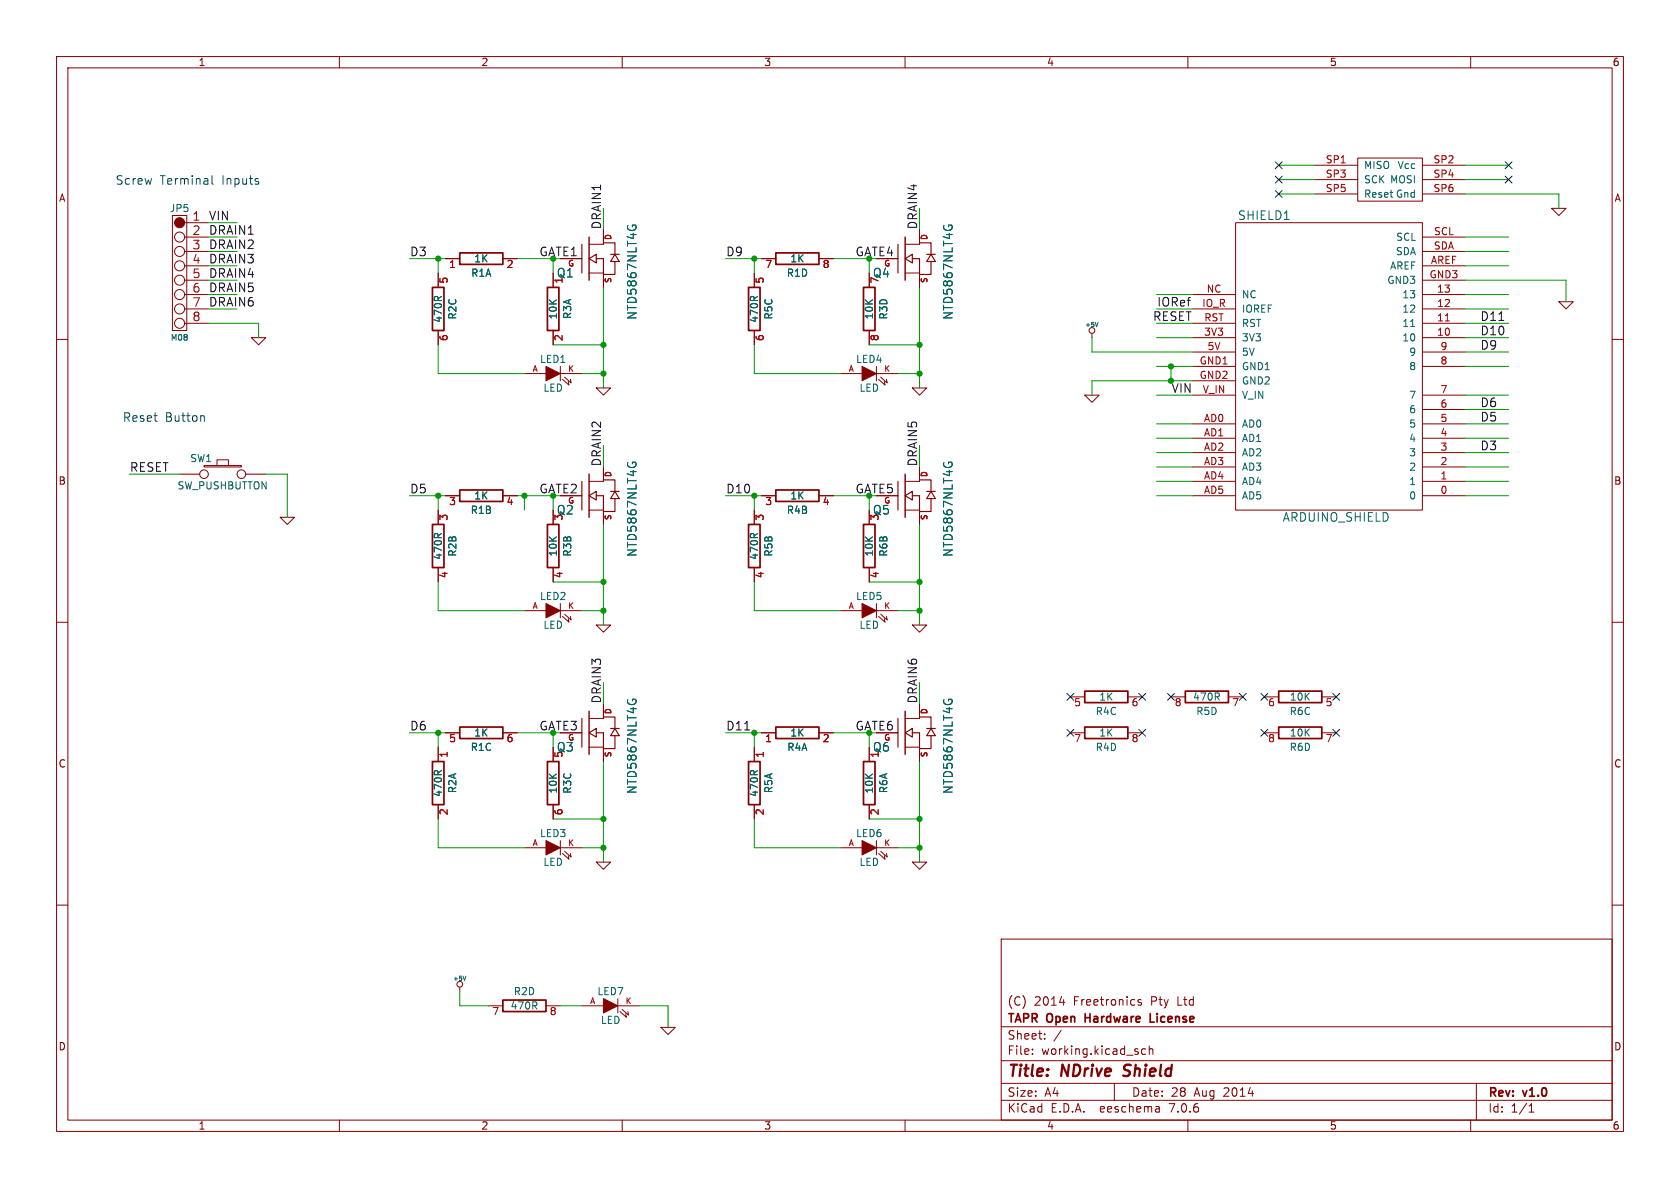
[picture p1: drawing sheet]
<svg xmlns="http://www.w3.org/2000/svg" width="297mm" height="210mm" viewBox="0 0 297 210" stroke-linecap="round" stroke-linejoin="round" font-family="sans-serif">
<g fill="none" stroke="#840000" stroke-width=".18">
<path d="M10 10h277v190h-277zM12 12h273v186h-273zM60 10v2M110 10v2M160 10v2M210 10v2M260 10v2M30.5 38.1h2.5v20.3h-2.5zM32.6 39.4h4.2M218.4 39.4h33.1v50.8h-33.1zM232.4 29.2h7.6M232.4 31.8h7.6"/>
<path d="M232.4 34.3h7.6M240 27.9h11.5v7.7h-11.5zM251.5 29.2h7.6M251.5 31.8h7.6M251.5 34.3h7.6M274.3 36.8h2.6l-1.3 1.3zM10 60h2M32.6 57.2h4.2M32.6 54.6h4.2M32.6 52.1h4.2M32.6 47h4.2M32.6 49.5h4.2"/>
<path d="M32.6 41.9h4.2M32.6 44.5h4.2M44.4 59.7h2.6l-1.3 1.3zM77.5 48.3v2.5M77.5 58.4v2.6M78.7 45.7h2.6M88.9 45.7h2.5M97.8 48.3v2.5M97.8 58.4v2.6M99.1 45.7h3.8M104.1 48.3h2.6v2.5M106.7 40.6v2.6h-2.6"/>
<path d="M133.3 48.3v2.5M133.3 58.4v2.6M134.6 45.7h2.6M144.8 45.7h2.5M153.7 48.3v2.5M153.7 58.4v2.6M154.9 45.7h3.8M160 48.3h2.6v2.5M162.6 40.6v2.6h-2.6M193 58.9v.8M210.8 59.7h7.6M210.8 57.2h7.6"/>
<path d="M210.8 54.6h7.6M210.8 52.1h7.6M251.5 59.7h7.6M251.5 57.2h7.6M251.5 54.6h7.6M251.5 52.1h7.6M251.5 47h7.6M251.5 49.5h7.6M251.5 41.9h7.6M251.5 44.5h7.6M275.6 53.3h2.5l-1.2 1.3zM285 60h2"/>
<path d="M92.7 66h3.8M99.1 64.8v2.5M99.1 66h3.8M99.4 67.1l1.2 1-.1-.7M99.8 66.7l1.2 1-.2-.6M105.4 68.6h2.5l-1.2 1.3zM148.6 66h3.8M154.9 64.8v2.5M154.9 66h3.8M155.3 67.1l1.2 1-.2-.7M155.7 66.7l1.1 1-.1-.6M161.3 68.6h2.5l-1.2 1.3z"/>
<path d="M191.8 69.9h2.5l-1.3 1.2zM210.8 77.5h7.6M210.8 74.9h7.6M210.8 62.2h7.6M210.8 69.9h7.6M210.8 64.8h7.6M210.8 67.3h7.6M251.5 77.5h7.6M251.5 74.9h7.6M251.5 62.2h7.6M251.5 72.4h7.6M251.5 69.9h7.6"/>
<path d="M251.5 64.8h7.6M31.7 83.8h3.6M36.1 82.3h6.6v.3h-6.6zM38.4 82.3v-1h2v1M43.4 83.8h3.6M49.5 91.4h2.6l-1.3 1.3zM77.5 90.2v2.5M78.7 87.6h2.6M88.9 87.6h2.5M97.8 90.2v2.5M99.1 87.6h3.8M104.1 90.2h2.6v2.5"/>
<path d="M106.7 82.6v2.5h-2.6M133.3 90.2v2.5M134.6 87.6h2.6M144.8 87.6h2.5M153.7 90.2v2.5M154.9 87.6h3.8M160 90.2h2.6v2.5M162.6 82.6v2.5h-2.6M210.8 87.6h7.6M210.8 85.1h7.6M210.8 82.6h7.6M210.8 80h7.6"/>
<path d="M251.5 87.6h7.6M251.5 85.1h7.6M251.5 82.6h7.6M251.5 80h7.6M10 110h2M77.5 100.3v2.6M92.7 108h3.8M97.8 100.3v2.6M99.1 106.7v2.5M99.1 108h3.8M99.4 109l1.2 1-.1-.7M99.8 108.6l1.2 1-.2-.6"/>
<path d="M105.4 110.5h2.5l-1.2 1.3zM133.3 100.3v2.6M148.6 108h3.8M153.7 100.3v2.6M154.9 106.7v2.5M154.9 108h3.8M155.3 109l1.2 1-.2-.7M155.7 108.6l1.1 1-.1-.6M161.3 110.5h2.5l-1.2 1.3zM285 110h2M77.5 132.1v2.5M78.7 129.5h2.6"/>
<path d="M88.9 129.5h2.5M97.8 132.1v2.5M99.1 129.5h3.8M104.1 132.1h2.6v2.5M106.7 124.5v2.5h-2.6M133.3 132.1v2.5M134.6 129.5h2.6M144.8 129.5h2.5M153.7 132.1v2.5M154.9 129.5h3.8M160 132.1h2.6v2.5M162.6 124.5v2.5h-2.6"/>
<path d="M189.2 129.5h2.6M189.2 123.2h2.6M199.4 129.5h2.5M199.4 123.2h2.5M207 123.2h2.5M217.2 123.2h2.5M223.5 129.5h2.6M223.5 123.2h2.6M233.7 129.5h2.5M233.7 123.2h2.5M10 160h2M77.5 142.2v2.6"/>
<path d="M92.7 149.9h3.8M97.8 142.2v2.6M99.1 148.6v2.5M99.1 149.9h3.8M99.4 150.9l1.2 1-.1-.6M99.8 150.5l1.2 1-.2-.6M105.4 152.4h2.5l-1.2 1.3zM133.3 142.2v2.6M148.6 149.9h3.8M153.7 142.2v2.6M154.9 149.9h3.8M154.9 148.6v2.5"/>
<path d="M155.3 150.9l1.2 1-.2-.6M155.7 150.5l1.1 1-.1-.6M161.3 152.4h2.5l-1.2 1.3zM285 160h2M81.3 174.5v.8M86.4 177.8h2.5M96.5 177.8h2.6M102.9 177.8h3.8M109.2 176.5v2.6M109.2 177.8h3.8M109.6 178.8l1.1 1-.1-.6M110 178.4l1.1 1.1-.1-.7"/>
<path d="M177 166h108v32h-108zM187.3 177.2h.9M201.7 176.8l-.3-.1-.2 .2v.2l.5 .2v.3h-.5M60 198v2M110 198v2M116.8 181.6h2.6l-1.3 1.3zM160 198v2M177 194.5h108M177 191.5h108M177 187.5h108M177 181.5h108M182.5 186.3v.1"/>
<path d="M182.5 185.5v.1M184.7 183.6v.1M184.7 182.8v.1M187.6 182.1l-1.3 2M197 191.5v3M202.5 185.5l-.4-.1-.3 .3v.4l.2 .2h.5M203.2 185.5l.2-.1 .3 .1 .1 .9M203.2 184.9v1.5M204.9 195.7l.1 .9M205 196.5l-.2 .1M205 196h-.2M210 198v2"/>
<path d="M260 198v2M261 191.5v6.5M270.3 196.6h.9M270.3 195.5l.4-.4v1.5"/>
<circle cx="31.7" cy="41.9" r=".89"/>
<circle cx="31.7" cy="44.4" r=".89"/>
<circle cx="31.7" cy="52.1" r=".89"/>
<circle cx="31.7" cy="57.1" r=".89"/>
<circle cx="31.7" cy="54.6" r=".89"/>
<circle cx="31.7" cy="47" r=".89"/>
<circle cx="31.7" cy="49.5" r=".89"/>
<circle cx="193" cy="58.4" r=".51"/>
<circle cx="36.1" cy="83.8" r=".76"/>
<circle cx="42.7" cy="83.8" r=".76"/>
<circle cx="81.3" cy="174" r=".51"/>
</g>
<path d="M198.6 190.1l.2 .1M198.9 188.4l-.2 .4 .1 .2" fill="none" stroke="#840000" stroke-width=".4"/>
<g fill="none" stroke="#840000" stroke-width=".3">
<path d="M76.5 50.8h2v7.6h-2zM81.3 44.7h7.6v2h-7.6zM96.8 50.8h2v7.6h-2zM132.3 50.8h2.1v7.6h-2.1zM137.2 44.7h7.6v2h-7.6zM152.7 50.8h2v7.6h-2zM76.5 92.7h2v7.6h-2zM81.3 86.6h7.6v2h-7.6zM96.8 92.7h2v7.6h-2zM132.3 92.7h2.1v7.6h-2.1zM137.2 86.6h7.6v2h-7.6zM152.7 92.7h2v7.6h-2z"/>
<path d="M76.5 134.6h2v7.6h-2zM81.3 128.5h7.6v2.1h-7.6zM96.8 134.6h2v7.6h-2zM132.3 134.6h2.1v7.6h-2.1zM137.2 128.5h7.6v2.1h-7.6zM152.7 134.6h2v7.6h-2zM191.8 122.2h7.6v2h-7.6zM191.8 128.5h7.6v2.1h-7.6zM209.5 122.2h7.7v2h-7.7zM226.1 122.2h7.6v2h-7.6zM226.1 128.5h7.6v2.1h-7.6zM88.9 176.8h7.6v2h-7.6z"/>
<path d="M191.8 179.2v1.5M191.8 179.9h.9M203.3 179.2v1.5h.8"/>
</g>
<g fill="none" stroke="#840000" stroke-width=".2">
<path d="M102.9 43.2v5.1M104.1 45.7l1.3-.7v1.5zM105.4 45.7h1.3v2.6M106.7 42.9h2v2.1M107.9 45h1.6M108.7 46.2v2.3h-2M108.7 45l.8 1.2h-1.6zM158.7 43.2v5.1M160 45.7l1.3-.7v1.5zM161.3 45.7h1.3v2.6M162.6 42.9h2v2.1M163.8 45h1.6"/>
<path d="M164.6 46.2v2.3h-2M164.6 45l.8 1.2h-1.6zM102.9 85.1v5.1M104.1 87.6l1.3-.7v1.5zM105.4 87.6h1.3v2.6M106.7 84.8h2v2.1M107.9 86.9h1.6M108.7 88.1v2.3h-2M108.7 86.9l.8 1.2h-1.6zM158.7 85.1v5.1M160 87.6l1.3-.7v1.5zM161.3 87.6h1.3v2.6"/>
<path d="M162.6 84.8h2v2.1M163.8 86.9h1.6M164.6 88.1v2.3h-2M164.6 86.9l.8 1.2h-1.6zM102.9 127v5.1M104.1 129.5l1.3-.7v1.5zM105.4 129.5h1.3v2.6M106.7 126.7h2v2.1M107.9 128.8h1.6M108.7 130v2.3h-2M108.7 128.8l.8 1.2h-1.6zM158.7 127v5.1"/>
<path d="M160 129.5l1.3-.7v1.5zM161.3 129.5h1.3v2.6M162.6 126.7h2v2.1M163.8 128.8h1.6M164.6 130v2.3h-2M164.6 128.8l.8 1.2h-1.6z"/>
</g>
<path d="M104.1 41.9v7.6M160 41.9v7.6M104.1 83.8v7.6M160 83.8v7.6M104.1 125.7v7.7M160 125.7v7.7" fill="none" stroke="#840000" stroke-width=".25"/>
<g fill="none" stroke="#006464" stroke-width=".18">
<path d="M111 39.9l-.1 .3M166.9 39.9l-.1 .3M111.8 40.1v-.3h.5l.2 .4M167.7 40.1v-.3h.5l.1 .4M194.1 57l-.2 .7M249.4 57.7h.7M111 81.8l-.1 .3M111.8 82v-.3h.5l.2 .4M166.9 81.8l-.1 .3M167.7 82v-.3h.5l.1 .4M111 123.7l-.1 .3M111.8 123.9v-.3h.5l.2 .4"/>
<path d="M166.9 123.7l-.1 .3M167.7 123.9v-.3h.5l.1 .4M82.4 172.6l-.3 .7"/>
</g>
<g fill="#840000" stroke="#840000" stroke-width=".18">
<path d="M106.7 176.5l2.5 1.3-2.5 1.3z"/>
<path d="M96.5 148.6l2.6 1.3-2.6 1.2z"/>
<path d="M152.4 148.6l2.5 1.3-2.5 1.2z"/>
<path d="M96.5 64.8l2.6 1.2-2.6 1.3z"/>
<path d="M152.4 106.7l2.5 1.3-2.5 1.2z"/>
<path d="M96.5 106.7l2.6 1.3-2.6 1.2z"/>
<path d="M152.4 64.8l2.5 1.2-2.5 1.3z"/>
<circle cx="31.7" cy="39.4" r=".89"/>
</g>
<path d="M255.5 56.7h.7" fill="none" stroke="#a90000" stroke-width=".18"/>
<path d="M265 56.6h.9M131.6 129h.9" fill="none" stroke="#0f0f0f" stroke-width=".18"/>
<path d="M37.5 31.1v1.3l.2 .2M45.7 32.1v.4M35.7 73.5h.2l.2 .2v.8" fill="none" stroke="#0000c2" stroke-width=".18"/>
<g fill="none" stroke="#009600" stroke-width=".18">
<path d="M36.8 39.4h5.1M106.7 36.8v3.8M162.6 36.8v3.8M226.1 31.8h6.3M226.1 34.3h6.3M226.1 29.2h6.3M259.1 31.8h7.6M259.1 34.3h16.5v2.5M259.1 29.2h7.6M36.8 52.1h5.1M36.8 49.5h5.1M36.8 57.2h8.9v2.5"/>
<path d="M36.8 54.6h5.1M36.8 47h5.1M36.8 41.9h5.1M36.8 44.5h5.1M72.4 45.7h6.3M77.5 45.7v2.6M91.4 45.7h6.4v2.6M106.7 50.8v17.8M128.3 45.7h6.3M133.3 45.7v2.6M147.3 45.7h6.4v2.6M162.6 50.8v17.8"/>
<path d="M193 59.7v2.5h17.8M204.5 52.1h6.3M204.5 59.7h6.3M204.5 57.2h6.3M204.5 54.6h6.3M259.1 52.1h7.6M259.1 49.5h17.8v3.8M259.1 59.7h7.6M259.1 57.2h7.6M259.1 54.6h7.6M259.1 47h7.6M259.1 41.9h7.6"/>
<path d="M259.1 44.5h7.6M77.5 61v5h15.2M97.8 61h8.9M102.9 66h3.8M106.7 78.7v3.9M133.3 61v5h15.3M153.7 61h8.9M158.7 66h3.9M162.6 78.7v3.9M204.5 64.8h6.3M204.5 74.9h6.3M204.5 77.5h6.3"/>
<path d="M204.5 69.9h6.3M207 64.8v2.5M210.8 67.3h-17.8v2.6M259.1 64.8h7.6M259.1 62.2h7.6M259.1 72.4h7.6M259.1 74.9h7.6M259.1 77.5h7.6M259.1 69.9h7.6M22.9 83.8h8.8M47 83.8h3.8v7.6M72.4 87.6h6.3"/>
<path d="M77.5 87.6v2.6M91.4 87.6h6.4v2.6M92.7 87.6v2.6M106.7 92.7v17.8M128.3 87.6h6.3M133.3 87.6v2.6M147.3 87.6h6.4v2.6M162.6 92.7v17.8M204.5 87.6h6.3M204.5 80h6.3M204.5 82.6h6.3M204.5 85.1h6.3"/>
<path d="M259.1 87.6h7.6M259.1 80h7.6M259.1 82.6h7.6M259.1 85.1h7.6M77.5 102.9v5.1h15.2M97.8 102.9h8.9M102.9 108h3.8M133.3 102.9v5.1h15.3M153.7 102.9h8.9M158.7 108h3.9M72.4 129.5h6.3M77.5 129.5v2.6"/>
<path d="M91.4 129.5h6.4v2.6M106.7 120.7v3.8M106.7 134.6v17.8M128.3 129.5h6.3M133.3 129.5v2.6M147.3 129.5h6.4v2.6M162.6 120.7v3.8M162.6 134.6v17.8M77.5 144.8v5.1h15.2M97.8 144.8h8.9M102.9 149.9h3.8M133.3 144.8v5.1h15.3"/>
<path d="M153.7 144.8h8.9M158.7 149.9h3.9M81.3 175.3v2.5h5.1M99.1 177.8h3.8M113 177.8h5.1v3.8"/>
</g>
<g fill="none" stroke="#000084" stroke-width=".18">
<path d="M225.5 31.1l1.2 1.3M225.5 28.6l1.2 1.2M225.5 33.7l1.2 1.2M226.7 31.1l-1.2 1.3M226.7 28.6l-1.2 1.2M226.7 33.7l-1.2 1.2M266.1 28.6l1.2 1.2M266.1 31.1l1.2 1.3M267.3 28.6l-1.2 1.2M267.3 31.1l-1.2 1.3M188.6 122.6l1.2 1.2M188.6 128.9l1.2 1.2"/>
<path d="M189.8 122.6l-1.2 1.2M189.8 128.9l-1.2 1.2M201.3 128.9l1.2 1.2M201.3 122.6l1.2 1.2M202.5 128.9l-1.2 1.2M202.5 122.6l-1.2 1.2M206.4 122.6l1.2 1.2M207.6 122.6l-1.2 1.2M219.1 122.6l1.2 1.2M220.3 122.6l-1.2 1.2M222.9 122.6l1.2 1.2M222.9 128.9l1.2 1.2"/>
<path d="M224.1 122.6l-1.2 1.2M224.1 128.9l-1.2 1.2M235.6 128.9l1.2 1.2M235.6 122.6l1.2 1.2M236.8 128.9l-1.2 1.2M236.8 122.6l-1.2 1.2"/>
</g>
<g fill="#009600" stroke="#009600" stroke-width=".18">
<circle cx="133.3" cy="129.5" r=".46"/>
<circle cx="162.6" cy="149.9" r=".46"/>
<circle cx="162.6" cy="144.8" r=".46"/>
<circle cx="162.6" cy="102.9" r=".46"/>
<circle cx="162.6" cy="108" r=".46"/>
<circle cx="133.3" cy="45.7" r=".46"/>
<circle cx="133.3" cy="87.6" r=".46"/>
<circle cx="162.6" cy="61" r=".46"/>
<circle cx="207" cy="67.3" r=".46"/>
<circle cx="207" cy="64.8" r=".46"/>
<circle cx="162.6" cy="66" r=".46"/>
<circle cx="106.7" cy="108" r=".46"/>
<circle cx="106.7" cy="102.9" r=".46"/>
<circle cx="92.7" cy="87.6" r=".46"/>
<circle cx="106.7" cy="66" r=".46"/>
<circle cx="106.7" cy="61" r=".46"/>
<circle cx="77.5" cy="87.6" r=".46"/>
<circle cx="77.5" cy="45.7" r=".46"/>
<circle cx="106.7" cy="149.9" r=".46"/>
<circle cx="77.5" cy="129.5" r=".46"/>
<circle cx="106.7" cy="144.8" r=".46"/>
</g>
<g font-size="2.8" fill="#840000">
<text x="178" y="190.9">Title:</text>
<text x="187.7" y="190.9">NDrive</text>
<text x="199.5" y="190.9">Shield</text>
</g>
<g font-size="2.1" fill="#0000c2">
<text x="20.3" y="32.8">Screw</text>
<text x="28.2" y="32.8">Terminal</text>
<text x="39.3" y="32.8">Inputs</text>
<text x="21.6" y="74.7">Reset</text>
<text x="29.1" y="74.7">Button</text>
</g>
<g font-size="2.1" fill="#a90000">
<text x="33.9" y="39.1">1</text>
<text x="33.9" y="41.7">2</text>
<text x="33.9" y="44.2">3</text>
<text x="33.9" y="46.7">4</text>
<text x="33.9" y="49.3">5</text>
<text x="33.9" y="51.8">6</text>
<text x="33.9" y="54.4">7</text>
<text x="33.9" y="56.9">8</text>
</g>
<g font-size="2.1" fill="#0f0f0f">
<text x="36.8" y="39.1">VIN</text>
<text x="36.8" y="41.6">DRAIN1</text>
<text x="106.4" y="40.6" transform="rotate(-90 106.4 40.6)">DRAIN1</text>
<text x="162.2" y="40.6" transform="rotate(-90 162.2 40.6)">DRAIN4</text>
<text x="36.8" y="46.7">DRAIN3</text>
<text x="36.8" y="44.1">DRAIN2</text>
<text x="72.4" y="45.4">D3</text>
<text x="128.3" y="45.4">D9</text>
<text x="36.8" y="51.8">DRAIN5</text>
<text x="36.8" y="49.2">DRAIN4</text>
<text x="36.8" y="54.3">DRAIN6</text>
<text x="203.8" y="56.8">RESET</text>
<text x="204.5" y="54.3">IORef</text>
<text x="261.6" y="56.8">D11</text>
<text x="261.6" y="59.4">D10</text>
<text x="261.6" y="61.9">D9</text>
<text x="207" y="69.5">VIN</text>
<text x="261.6" y="74.6">D5</text>
<text x="261.6" y="72.1">D6</text>
<text x="22.9" y="83.5">RESET</text>
<text x="106.4" y="82.6" transform="rotate(-90 106.4 82.6)">DRAIN2</text>
<text x="162.2" y="82.6" transform="rotate(-90 162.2 82.6)">DRAIN5</text>
<text x="261.6" y="79.7">D3</text>
<text x="72.4" y="87.3">D5</text>
<text x="128.3" y="87.3">D10</text>
<text x="106.4" y="124.5" transform="rotate(-90 106.4 124.5)">DRAIN3</text>
<text x="162.2" y="124.5" transform="rotate(-90 162.2 124.5)">DRAIN6</text>
<text x="72.4" y="129.2">D6</text>
<text x="128.3" y="129.2">D11</text>
</g>
<g font-size="2.1" fill="#006464">
<text x="218.8" y="39.1">SHIELD1</text>
<text x="98.3" y="49.3">Q1</text>
<text x="154.2" y="49.3">Q4</text>
<text x="112.8" y="56.6" transform="rotate(-90 112.8 56.6)">NTD5867NLT4G</text>
<text x="168.6" y="56.6" transform="rotate(-90 168.6 56.6)">NTD5867NLT4G</text>
<text x="98.3" y="91.2">Q2</text>
<text x="154.2" y="91.2">Q5</text>
<text x="226.7" y="92.4">ARDUINO_SHIELD</text>
<text x="112.8" y="98.5" transform="rotate(-90 112.8 98.5)">NTD5867NLT4G</text>
<text x="168.6" y="98.5" transform="rotate(-90 168.6 98.5)">NTD5867NLT4G</text>
<text x="98.3" y="133.1">Q3</text>
<text x="154.2" y="133.1">Q6</text>
<text x="112.8" y="140.5" transform="rotate(-90 112.8 140.5)">NTD5867NLT4G</text>
<text x="168.6" y="140.5" transform="rotate(-90 168.6 140.5)">NTD5867NLT4G</text>
</g>
<g font-size="2.1" fill="#009600">
<text x="95.2" y="45.4">GATE1</text>
<text x="151.1" y="45.4">GATE4</text>
<text x="95.2" y="87.3">GATE2</text>
<text x="151.1" y="87.3">GATE5</text>
<text x="95.2" y="129.2">GATE3</text>
<text x="151.1" y="129.2">GATE6</text>
</g>
<g font-size="2.1" fill="#840000">
<text x="178" y="178">(C)</text>
<text x="182.8" y="178">2014</text>
<text x="189.8" y="178">Freetronics</text>
<text x="203.6" y="178">Pty</text>
<text x="208.4" y="178">Ltd</text>
<text x="178" y="184">Sheet:</text>
<text x="178" y="181.2">TAPR</text>
<text x="185.2" y="181.2">Open</text>
<text x="192.5" y="181.2">Hardware</text>
<text x="204.6" y="181.2">License</text>
<text x="178" y="186.7">File:</text>
<text x="184.1" y="186.7">working.kicad_sch</text>
<text x="178" y="196.9">KiCad</text>
<text x="178" y="194.1">Size:</text>
<text x="184.7" y="194.1">A4</text>
<text x="185.7" y="196.9">E.D.A.</text>
<text x="194.6" y="196.9">eeschema</text>
<text x="200" y="194.1">Date:</text>
<text x="207" y="196.9">7.0.6</text>
<text x="207" y="194.1">28</text>
<text x="211.2" y="194.1">Aug</text>
<text x="216.5" y="194.1">2014</text>
<text x="263" y="194.3">Rev:</text>
<text x="263" y="196.9">Id:</text>
<text x="267.1" y="196.9">1/1</text>
<text x="269.4" y="194.3">v1.0</text>
</g>
<g font-size="1.8" fill="#840000">
<text x="35" y="11.9">1</text>
<text x="85" y="11.9">2</text>
<text x="135" y="11.9">3</text>
<text x="185" y="11.9">4</text>
<text x="235" y="11.9">5</text>
<text x="285" y="11.9">6</text>
<text x="10.3" y="35.9">A</text>
<text x="285.3" y="35.9">A</text>
<text x="10.3" y="85.9">B</text>
<text x="285.3" y="85.9">B</text>
<text x="10.3" y="135.9">C</text>
<text x="285.3" y="135.9">C</text>
<text x="10.3" y="185.9">D</text>
<text x="285.3" y="185.9">D</text>
<text x="35" y="199.9">1</text>
<text x="85" y="199.9">2</text>
<text x="135" y="199.9">3</text>
<text x="185" y="199.9">4</text>
<text x="235" y="199.9">5</text>
<text x="285" y="199.9">6</text>
</g>
<g font-size="1.8" fill="#a90000">
<text x="234.3" y="29">SP1</text>
<text x="253.3" y="29">SP2</text>
<text x="234.3" y="31.5">SP3</text>
<text x="234.3" y="34">SP5</text>
<text x="253.3" y="31.5">SP4</text>
<text x="253.3" y="34">SP6</text>
<text x="253.4" y="41.7">SCL</text>
<text x="79.3" y="47.7">1</text>
<text x="89.5" y="47.7">2</text>
<text x="135.2" y="47.7">7</text>
<text x="145.3" y="47.7">8</text>
<text x="252.9" y="46.7">AREF</text>
<text x="253.4" y="44.2">SDA</text>
<text x="79.5" y="50.2" transform="rotate(-90 79.5 50.2)">5</text>
<text x="99.8" y="50.2" transform="rotate(-90 99.8 50.2)">1</text>
<text x="135.3" y="50.2" transform="rotate(-90 135.3 50.2)">5</text>
<text x="213.2" y="51.8">NC</text>
<text x="252.6" y="49.3">GND3</text>
<text x="254" y="51.8">13</text>
<text x="212.4" y="54.4">IO_R</text>
<text x="212.8" y="59.4">3V3</text>
<text x="212.8" y="56.9">RST</text>
<text x="254" y="59.4">10</text>
<text x="254" y="56.9">11</text>
<text x="254" y="54.4">12</text>
<text x="79.5" y="60.4" transform="rotate(-90 79.5 60.4)">6</text>
<text x="99.8" y="60.4" transform="rotate(-90 99.8 60.4)">2</text>
<text x="135.3" y="60.4" transform="rotate(-90 135.3 60.4)">6</text>
<text x="155.7" y="60.4" transform="rotate(-90 155.7 60.4)">8</text>
<text x="212" y="64.5">GND1</text>
<text x="213.4" y="62">5V</text>
<text x="254.6" y="64.5">8</text>
<text x="254.6" y="62">9</text>
<text x="212" y="67.1">GND2</text>
<text x="212.5" y="69.6">V_IN</text>
<text x="254.6" y="69.6">7</text>
<text x="212.7" y="74.7">AD0</text>
<text x="212.7" y="77.2">AD1</text>
<text x="254.6" y="77.2">4</text>
<text x="254.6" y="74.7">5</text>
<text x="254.6" y="72.1">6</text>
<text x="212.7" y="79.8">AD2</text>
<text x="212.7" y="82.3">AD3</text>
<text x="254.6" y="82.3">2</text>
<text x="254.6" y="79.8">3</text>
<text x="79.3" y="89.6">3</text>
<text x="89.5" y="89.6">4</text>
<text x="135.2" y="89.6">3</text>
<text x="145.3" y="89.6">4</text>
<text x="212.7" y="84.8">AD4</text>
<text x="212.7" y="87.4">AD5</text>
<text x="254.6" y="87.4">0</text>
<text x="254.6" y="84.8">1</text>
<text x="79.5" y="92.1" transform="rotate(-90 79.5 92.1)">3</text>
<text x="99.8" y="92.1" transform="rotate(-90 99.8 92.1)">3</text>
<text x="135.3" y="92.1" transform="rotate(-90 135.3 92.1)">3</text>
<text x="79.5" y="102.3" transform="rotate(-90 79.5 102.3)">4</text>
<text x="99.8" y="102.3" transform="rotate(-90 99.8 102.3)">4</text>
<text x="135.3" y="102.3" transform="rotate(-90 135.3 102.3)">4</text>
<text x="155.7" y="102.3" transform="rotate(-90 155.7 102.3)">4</text>
<text x="189.8" y="125.2">5</text>
<text x="200" y="125.2">6</text>
<text x="207.6" y="125.2">8</text>
<text x="217.7" y="125.2">7</text>
<text x="224.1" y="125.2">6</text>
<text x="234.2" y="125.2">5</text>
<text x="79.3" y="131.5">5</text>
<text x="89.5" y="131.5">6</text>
<text x="135.2" y="131.5">1</text>
<text x="145.3" y="131.5">2</text>
<text x="189.8" y="131.5">7</text>
<text x="200" y="131.5">8</text>
<text x="224.1" y="131.5">8</text>
<text x="234.2" y="131.5">7</text>
<text x="79.5" y="134.1" transform="rotate(-90 79.5 134.1)">1</text>
<text x="135.3" y="134.1" transform="rotate(-90 135.3 134.1)">1</text>
<text x="79.5" y="144.2" transform="rotate(-90 79.5 144.2)">2</text>
<text x="99.8" y="144.2" transform="rotate(-90 99.8 144.2)">6</text>
<text x="135.3" y="144.2" transform="rotate(-90 135.3 144.2)">2</text>
<text x="155.7" y="144.2" transform="rotate(-90 155.7 144.2)">2</text>
<text x="86.9" y="179.8">7</text>
<text x="97.1" y="179.8">8</text>
</g>
<g font-size="1.8" fill="#006464">
<text x="241" y="30.1">MISO</text>
<text x="241" y="32.6">SCK MOSI</text>
<text x="241" y="35.2">Reset Gnd</text>
<text x="247" y="30.1">Vcc</text>
<text x="29.9" y="37.7">JP5</text>
<text x="83.7" y="46.6">1K</text>
<text x="139.6" y="46.6">1K</text>
<text x="245.6" y="47.9">AREF</text>
<text x="246.7" y="45.3">SDA</text>
<text x="246.7" y="42.8">SCL</text>
<text x="83.2" y="49.1">R1A</text>
<text x="139" y="49.1">R1D</text>
<text x="155.7" y="50.2" transform="rotate(-90 155.7 50.2)">7</text>
<text x="219.5" y="52.9">NC</text>
<text x="245.2" y="50.4">GND3</text>
<text x="247.8" y="52.9">13</text>
<text x="78.3" y="57.2" transform="rotate(-90 78.3 57.2)">470R</text>
<text x="80.9" y="56.6" transform="rotate(-90 80.9 56.6)">R2C</text>
<text x="98.7" y="56.6" transform="rotate(-90 98.7 56.6)">10K</text>
<text x="101.2" y="56.5" transform="rotate(-90 101.2 56.5)">R3A</text>
<text x="134.2" y="57.2" transform="rotate(-90 134.2 57.2)">470R</text>
<text x="136.8" y="56.6" transform="rotate(-90 136.8 56.6)">R5C</text>
<text x="154.5" y="56.6" transform="rotate(-90 154.5 56.6)">10K</text>
<text x="157.1" y="56.6" transform="rotate(-90 157.1 56.6)">R3D</text>
<text x="219.5" y="55.5">IOREF</text>
<text x="219.5" y="58">RST</text>
<text x="247.8" y="58">11</text>
<text x="247.8" y="55.5">12</text>
<text x="95.4" y="64.4">LED1</text>
<text x="151.2" y="64.4">LED4</text>
<text x="219.5" y="60.6">3V3</text>
<text x="219.5" y="63.1">5V</text>
<text x="219.5" y="65.6">GND1</text>
<text x="247.8" y="60.6">10</text>
<text x="249" y="65.6">8</text>
<text x="249" y="63.1">9</text>
<text x="96" y="69.4">LED</text>
<text x="151.8" y="69.4">LED</text>
<text x="219.5" y="68.2">GND2</text>
<text x="219.5" y="70.7">V_IN</text>
<text x="249" y="70.7">7</text>
<text x="219.5" y="75.8">AD0</text>
<text x="249" y="75.8">5</text>
<text x="249" y="73.3">6</text>
<text x="33.5" y="81.9">SW1</text>
<text x="219.5" y="78.3">AD1</text>
<text x="219.5" y="80.9">AD2</text>
<text x="219.5" y="83.4">AD3</text>
<text x="249" y="83.4">2</text>
<text x="249" y="80.9">3</text>
<text x="249" y="78.3">4</text>
<text x="31.3" y="86.7">SW_PUSHBUTTON</text>
<text x="83.7" y="88.5">1K</text>
<text x="139.6" y="88.5">1K</text>
<text x="219.5" y="86">AD4</text>
<text x="219.5" y="88.5">AD5</text>
<text x="249" y="88.5">0</text>
<text x="249" y="86">1</text>
<text x="83.1" y="91">R1B</text>
<text x="139" y="91">R4B</text>
<text x="155.7" y="92.1" transform="rotate(-90 155.7 92.1)">3</text>
<text x="78.3" y="99.1" transform="rotate(-90 78.3 99.1)">470R</text>
<text x="80.9" y="98.5" transform="rotate(-90 80.9 98.5)">R2B</text>
<text x="98.7" y="98.5" transform="rotate(-90 98.7 98.5)">10K</text>
<text x="101.2" y="98.5" transform="rotate(-90 101.2 98.5)">R3B</text>
<text x="134.2" y="99.1" transform="rotate(-90 134.2 99.1)">470R</text>
<text x="136.8" y="98.5" transform="rotate(-90 136.8 98.5)">R5B</text>
<text x="154.5" y="98.5" transform="rotate(-90 154.5 98.5)">10K</text>
<text x="157.1" y="98.5" transform="rotate(-90 157.1 98.5)">R6B</text>
<text x="95.4" y="106.3">LED2</text>
<text x="151.2" y="106.3">LED5</text>
<text x="96" y="111.4">LED</text>
<text x="151.8" y="111.4">LED</text>
<text x="194.2" y="124.1">1K</text>
<text x="210.8" y="124.1">470R</text>
<text x="227.9" y="124.1">10K</text>
<text x="83.7" y="130.4">1K</text>
<text x="139.6" y="130.4">1K</text>
<text x="193.6" y="126.6">R4C</text>
<text x="194.2" y="130.4">1K</text>
<text x="211.4" y="126.6">R5D</text>
<text x="227.9" y="126.6">R6C</text>
<text x="227.9" y="130.4">10K</text>
<text x="83.1" y="132.9">R1C</text>
<text x="99.8" y="134.1" transform="rotate(-90 99.8 134.1)">5</text>
<text x="139.1" y="132.9">R4A</text>
<text x="155.7" y="134.1" transform="rotate(-90 155.7 134.1)">1</text>
<text x="193.6" y="132.9">R4D</text>
<text x="227.9" y="132.9">R6D</text>
<text x="78.3" y="141" transform="rotate(-90 78.3 141)">470R</text>
<text x="80.9" y="140.3" transform="rotate(-90 80.9 140.3)">R2A</text>
<text x="98.7" y="140.4" transform="rotate(-90 98.7 140.4)">10K</text>
<text x="101.2" y="140.4" transform="rotate(-90 101.2 140.4)">R3C</text>
<text x="134.2" y="141" transform="rotate(-90 134.2 141)">470R</text>
<text x="136.8" y="140.3" transform="rotate(-90 136.8 140.3)">R5A</text>
<text x="154.5" y="140.4" transform="rotate(-90 154.5 140.4)">10K</text>
<text x="157.1" y="140.3" transform="rotate(-90 157.1 140.3)">R6A</text>
<text x="95.4" y="148.2">LED3</text>
<text x="151.2" y="148.2">LED6</text>
<text x="96" y="153.3">LED</text>
<text x="151.8" y="153.3">LED</text>
<text x="90.2" y="178.7">470R</text>
<text x="90.7" y="176.1">R2D</text>
<text x="105.5" y="176.1">LED7</text>
<text x="106.1" y="181.2">LED</text>
</g>
<g font-size="1.4" fill="#a90000">
<text x="100.3" y="47.4">G</text>
<text x="108.4" y="42.5" transform="rotate(-90 108.4 42.5)">D</text>
<text x="156.2" y="47.4">G</text>
<text x="164.3" y="42.5" transform="rotate(-90 164.3 42.5)">D</text>
<text x="108.4" y="50.1" transform="rotate(-90 108.4 50.1)">S</text>
<text x="164.3" y="50.1" transform="rotate(-90 164.3 50.1)">S</text>
<text x="94.1" y="65.8">A</text>
<text x="100.3" y="65.8">K</text>
<text x="149.9" y="65.8">A</text>
<text x="156.2" y="65.8">K</text>
<text x="100.3" y="89.4">G</text>
<text x="108.4" y="84.5" transform="rotate(-90 108.4 84.5)">D</text>
<text x="156.2" y="89.4">G</text>
<text x="164.3" y="84.5" transform="rotate(-90 164.3 84.5)">D</text>
<text x="108.4" y="92.1" transform="rotate(-90 108.4 92.1)">S</text>
<text x="164.3" y="92.1" transform="rotate(-90 164.3 92.1)">S</text>
<text x="94.1" y="107.7">A</text>
<text x="100.3" y="107.7">K</text>
<text x="149.9" y="107.7">A</text>
<text x="156.2" y="107.7">K</text>
<text x="100.3" y="131.3">G</text>
<text x="108.4" y="126.4" transform="rotate(-90 108.4 126.4)">D</text>
<text x="156.2" y="131.3">G</text>
<text x="164.3" y="126.4" transform="rotate(-90 164.3 126.4)">D</text>
<text x="108.4" y="134" transform="rotate(-90 108.4 134)">S</text>
<text x="164.3" y="134" transform="rotate(-90 164.3 134)">S</text>
<text x="94.1" y="149.6">A</text>
<text x="100.3" y="149.6">K</text>
<text x="149.9" y="149.6">A</text>
<text x="156.2" y="149.6">K</text>
<text x="104.2" y="177.5">A</text>
<text x="110.5" y="177.5">K</text>
</g>
<text font-size="1.4" fill="#006464" x="30.1" y="60.4">M08</text>
<g font-size="1.1" fill="#006464">
<text x="191.7" y="58">+5V</text>
<text x="80" y="173.6">+5V</text>
</g>
</svg>
